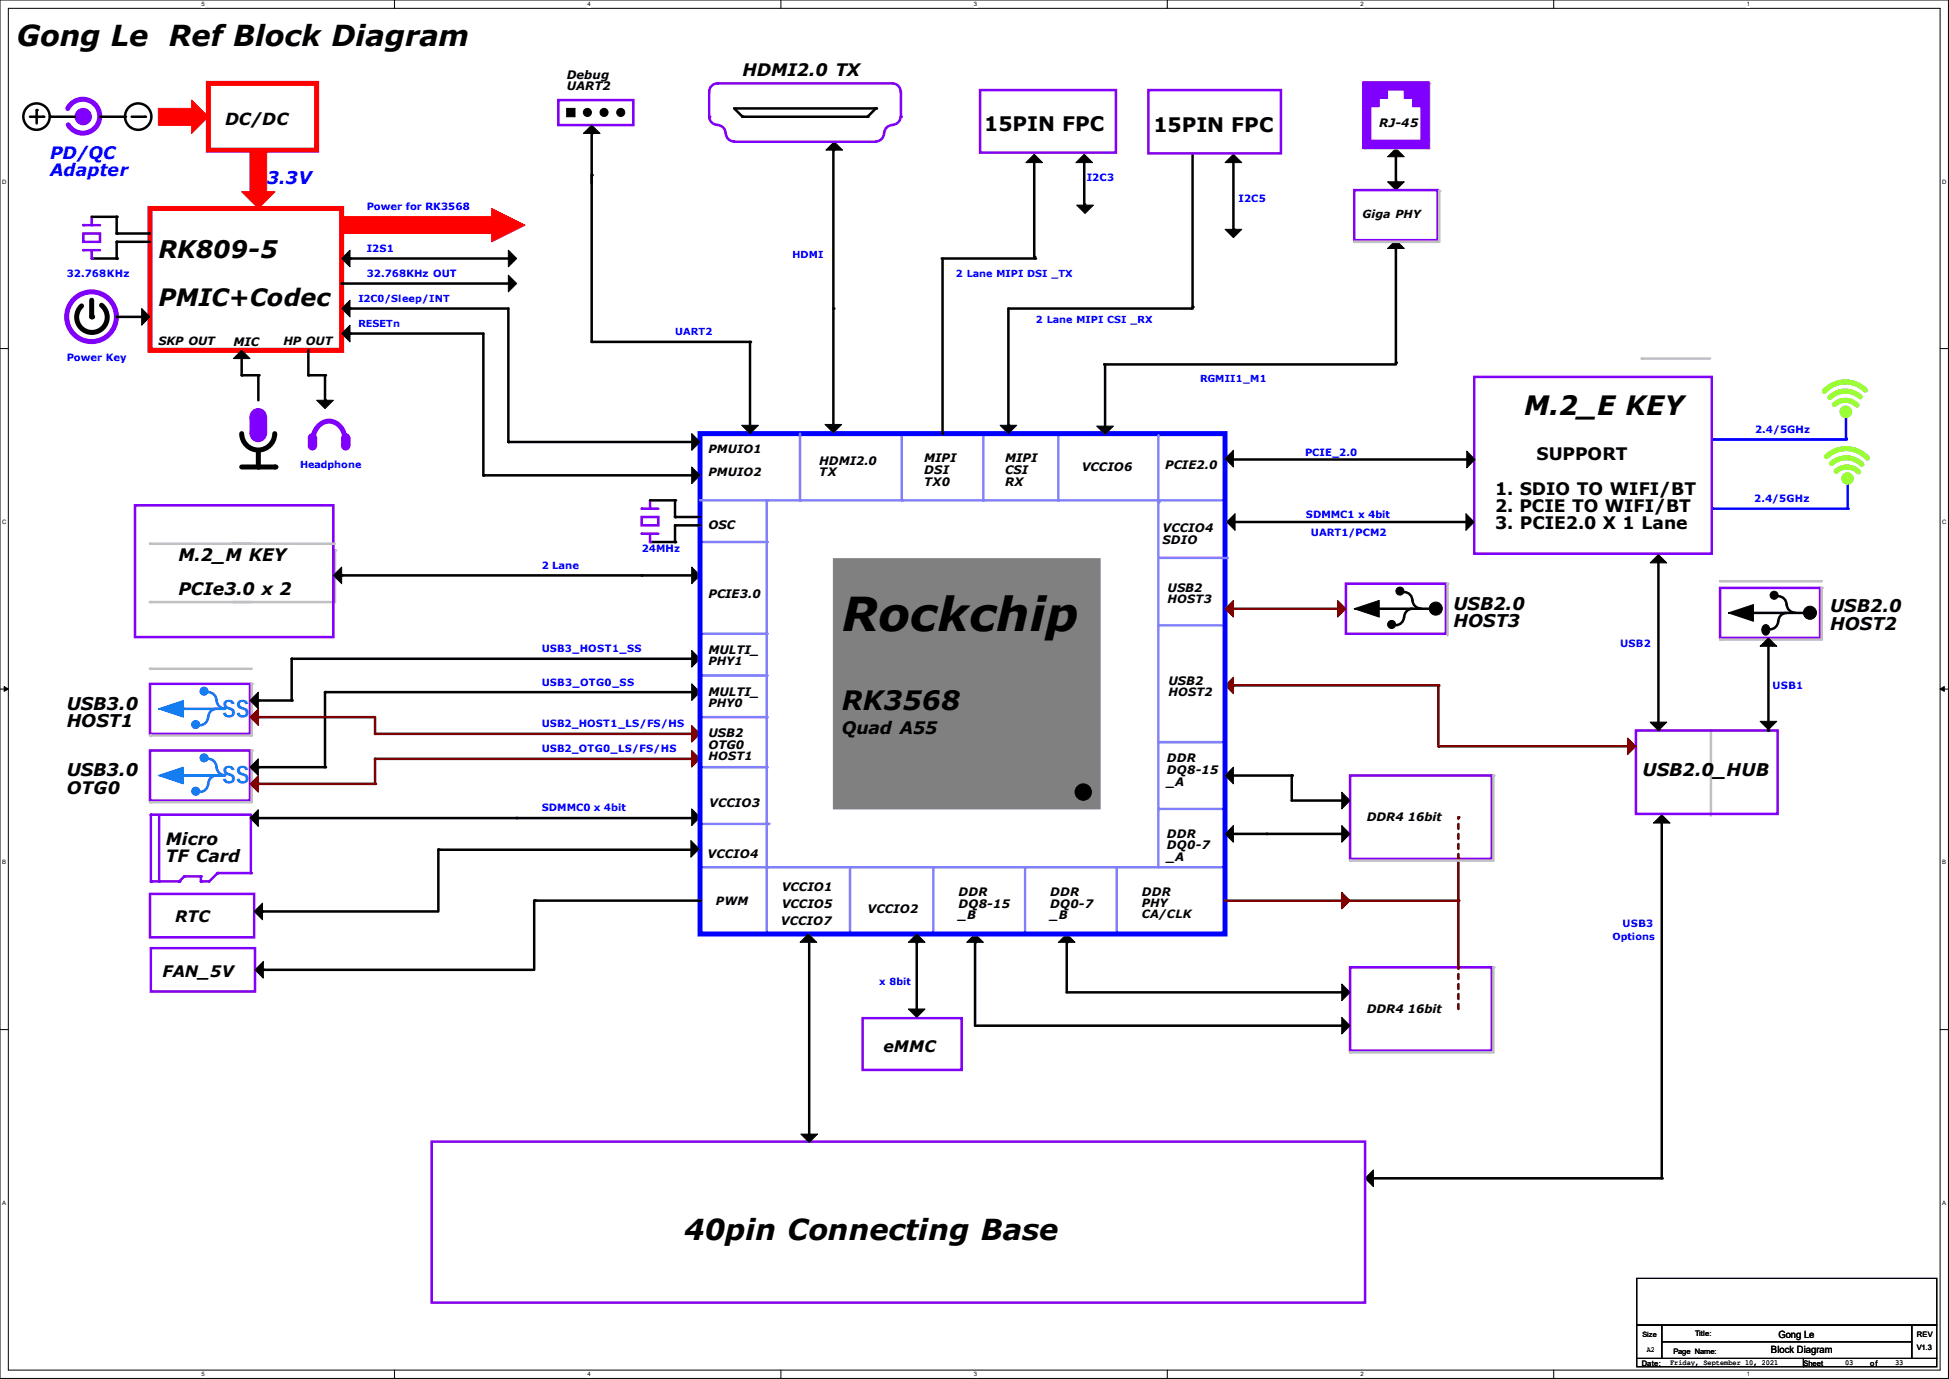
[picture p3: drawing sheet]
<svg xmlns="http://www.w3.org/2000/svg" width="297mm" height="210mm" viewBox="0 0 297 210" stroke-linecap="round" stroke-linejoin="round" font-family="sans-serif">
<path d="M0 0h296.9v209.9h-296.9zM1.3 1.3h294.4v207.4h-294.4z" fill="none" stroke="#000" stroke-width=".15"/>
<g fill="#fff">
<path d="M30.7 .1h.5v1h-.5z"/>
<path d="M30.7 208.8h.5v1h-.5z"/>
</g>
<path d="M60.1 0v1.3M60.1 208.7v1.2" fill="none" stroke="#000" stroke-width=".15"/>
<g fill="#fff">
<path d="M89.5 .1h.5v1h-.5z"/>
<path d="M89.5 208.8h.5v1h-.5z"/>
</g>
<path d="M119 0v1.3M119 208.7v1.2" fill="none" stroke="#000" stroke-width=".15"/>
<g fill="#fff">
<path d="M148.4 .1h.5v1h-.5z"/>
<path d="M148.4 208.8h.5v1h-.5z"/>
</g>
<path d="M177.9 0v1.3M177.9 208.7v1.2" fill="none" stroke="#000" stroke-width=".15"/>
<g fill="#fff">
<path d="M207.3 .1h.5v1h-.5z"/>
<path d="M207.3 208.8h.5v1h-.5z"/>
</g>
<path d="M236.8 0v1.3M236.8 208.7v1.2" fill="none" stroke="#000" stroke-width=".15"/>
<g fill="#fff">
<path d="M266.2 .1h.5v1h-.5z"/>
<path d="M266.2 208.8h.5v1h-.5z"/>
<path d="M.3 27.2h.7v1h-.7z"/>
<path d="M296 27.2h.6v1h-.6z"/>
<path d="M.3 79h.7v1h-.7z"/>
<path d="M296 79h.6v1h-.6z"/>
</g>
<path d="M0 53.1h1.3M295.7 53.1h1.2" fill="none" stroke="#000" stroke-width=".15"/>
<g fill="#fff">
<path d="M.3 130.9h.6v1h-.6z"/>
<path d="M296 130.9h.6v1h-.6z"/>
</g>
<path d="M0 104.9h1.3M295.7 104.9h1.2" fill="none" stroke="#000" stroke-width=".15"/>
<path d="M.6 104.6l.7 .3-.7 .4zM295.7 104.9l.6-.3v.7z" fill="#000" stroke="#000" stroke-width=".15"/>
<g fill="#fff">
<path d="M.3 182.7h.6v1h-.6z"/>
<path d="M296 182.7h.5v1h-.5z"/>
</g>
<path d="M0 156.8h1.3M295.7 156.8h1.2" fill="none" stroke="#000" stroke-width=".15"/>
<path d="M33.1 133h5.1" fill="none" stroke="#8000ff" stroke-width=".38"/>
<circle cx="33.1" cy="133" r=".19" fill="#8000ff"/>
<path d="M33.1 133l-1.2 1.2" fill="none" stroke="#8000ff" stroke-width=".38"/>
<circle cx="33.1" cy="133" r=".19" fill="#8000ff"/>
<path d="M30.6 134.2h1.3" fill="none" stroke="#8000ff" stroke-width=".38"/>
<circle cx="30.6" cy="134.2" r=".19" fill="#8000ff"/>
<path d="M30.6 133.5v.7" fill="none" stroke="#8000ff" stroke-width=".38"/>
<circle cx="30.6" cy="133.5" r=".19" fill="#8000ff"/>
<path d="M28.1 133.5h2.5" fill="none" stroke="#8000ff" stroke-width=".38"/>
<circle cx="28.1" cy="133.5" r=".19" fill="#8000ff"/>
<path d="M28.1 133.5l-.8 .7" fill="none" stroke="#8000ff" stroke-width=".38"/>
<circle cx="27.3" cy="134.2" r=".19" fill="#8000ff"/>
<path d="M23 134.2h4.3" fill="none" stroke="#8000ff" stroke-width=".38"/>
<circle cx="27.3" cy="134.2" r=".19" fill="#8000ff"/>
<path d="M23 124.1v10.1" fill="none" stroke="#8000ff" stroke-width=".38"/>
<circle cx="23" cy="134.2" r=".19" fill="#8000ff"/>
<path d="M38.2 124.1v8.9" fill="none" stroke="#8000ff" stroke-width=".38"/>
<circle cx="38.2" cy="133" r=".19" fill="#8000ff"/>
<path d="M23 124.1h15.2" fill="none" stroke="#8000ff" stroke-width=".38"/>
<circle cx="23" cy="124.1" r=".19" fill="#8000ff"/>
<path d="M24.3 124.1v10.1" fill="none" stroke="#8000ff" stroke-width=".38"/>
<circle cx="24.3" cy="134.2" r=".19" fill="#8000ff"/>
<g fill="none" stroke="#000" stroke-width=".38">
<path d="M4.6 17.8h2M5.6 16.8v2M7.6 17.8h3.8M15.2 17.8h3.8M20.1 17.8h2M22.9 36.8h-5.1v2.6h-3.8M39.4 124.6h39.3"/>
<circle cx="5.6" cy="17.8" r="2.01"/>
<circle cx="21.1" cy="17.8" r="2.01"/>
</g>
<g fill="#000">
<circle cx="5.6" cy="16.8" r=".19"/>
<circle cx="6.6" cy="17.8" r=".19"/>
<circle cx="7.6" cy="17.8" r=".19"/>
<circle cx="19.1" cy="17.8" r=".19"/>
<circle cx="22.1" cy="17.8" r=".19"/>
<circle cx="17.8" cy="36.8" r=".19"/>
<circle cx="17.8" cy="39.4" r=".19"/>
<circle cx="39.4" cy="124.6" r=".19"/>
</g>
<g fill="#000" stroke="#000" stroke-width=".15">
<path d="M39.4 123.3v2.6l-1.3-1.3z" fill-rule="evenodd"/>
<path d="M105.4 123.2l1.3 1.3-1.3 1.2z" fill-rule="evenodd"/>
</g>
<circle cx="12.7" cy="17.8" r="1.25" fill="#8000ff" stroke="#8000ff" stroke-width=".15"/>
<path d="M10.3 16.5a2.58 2.58 0 0 1 3.9-.8 2.58 2.58 0 0 1 .1 3.9 2.58 2.58 0 0 1-3.9-.6" fill="none" stroke="#8000ff" stroke-width=".76"/>
<path d="M31.7 12.7h16.6v10.2h-16.6zM22.9 31.7h29.2v21.6h-29.2z" fill="none" stroke="#f00" stroke-width=".76"/>
<g fill="#f00" stroke="#f00" stroke-width=".15">
<path d="M24.1 16.5h5.1v2.5h-5.1z" fill-rule="evenodd"/>
<path d="M29.2 15.2l2.5 2.6-2.5 2.5z" fill-rule="evenodd"/>
<path d="M52.1 33h22.8v2.6h-22.8z" fill-rule="evenodd"/>
<path d="M36.8 29.2h5.1l-2.5 2.5z" fill-rule="evenodd"/>
<path d="M38.1 22.9h2.5v6.3h-2.5z" fill-rule="evenodd"/>
</g>
<path d="M12.7 35.6h2.5v1.2h-2.5zM12.7 34.3h2.5" fill="none" stroke="#8000ff" stroke-width=".38"/>
<circle cx="12.7" cy="34.3" r=".19" fill="#8000ff"/>
<path d="M14 33v1.3" fill="none" stroke="#8000ff" stroke-width=".38"/>
<circle cx="14" cy="34.3" r=".19" fill="#8000ff"/>
<path d="M12.7 38.1h2.5" fill="none" stroke="#8000ff" stroke-width=".38"/>
<circle cx="12.7" cy="38.1" r=".19" fill="#8000ff"/>
<path d="M14 38.1v1.3" fill="none" stroke="#8000ff" stroke-width=".38"/>
<circle cx="14" cy="39.4" r=".19" fill="#8000ff"/>
<path d="M14 33h3.8v2.6h5.1" fill="none" stroke="#000" stroke-width=".38"/>
<g fill="#000">
<circle cx="17.8" cy="35.6" r=".19"/>
<circle cx="17.8" cy="33" r=".19"/>
</g>
<path d="M51.1 83.8v7.9" fill="none" stroke="#c0c0c0" stroke-width=".38"/>
<circle cx="51.1" cy="83.8" r=".19" fill="#c0c0c0"/>
<path d="M22.9 91.7h15.5" fill="none" stroke="#c0c0c0" stroke-width=".38"/>
<circle cx="22.9" cy="91.7" r=".19" fill="#c0c0c0"/>
<path d="M35.6 91.7h15.5" fill="none" stroke="#c0c0c0" stroke-width=".38"/>
<circle cx="35.6" cy="91.7" r=".19" fill="#c0c0c0"/>
<path d="M20.6 77h30.2v20h-30.2z" fill="none" stroke="#8000ff" stroke-width=".38"/>
<path d="M22.9 101.9h15.5" fill="none" stroke="#c0c0c0" stroke-width=".38"/>
<circle cx="22.9" cy="101.9" r=".19" fill="#c0c0c0"/>
<path d="M27.9 107.9h6.4M31.7 109.2a1.25 1.25 0 0 1-1.2 1.2M31.7 105.4a1.25 1.25 0 0 1 1.3 1.3M33 106.7a1.25 1.25 0 0 0 1.3 1.2M33 107.9a1.25 1.25 0 0 0-1.2 1.3" fill="none" stroke="#0080ff" stroke-width=".38"/>
<path d="M22.9 104.1h15.2v7.7h-15.2z" fill="none" stroke="#8000ff" stroke-width=".38"/>
<circle cx="27.9" cy="108" r=".19" fill="#0080ff"/>
<path d="M24.1 107.9l3.8-1.2v2.5l-3.8-1.3h1.3z" fill-rule="evenodd" fill="#0080ff" stroke="#0080ff" stroke-width=".15"/>
<path d="M38.4 104.1v7.9" fill="none" stroke="#c0c0c0" stroke-width=".38"/>
<circle cx="38.4" cy="104.1" r=".19" fill="#c0c0c0"/>
<path d="M22.9 112h15.5" fill="none" stroke="#c0c0c0" stroke-width=".38"/>
<circle cx="22.9" cy="112" r=".19" fill="#c0c0c0"/>
<path d="M27.9 118.1h6.4M31.7 119.4a1.25 1.25 0 0 1-1.2 1.2M31.7 115.6a1.25 1.25 0 0 1 1.3 1.2M33 116.8a1.25 1.25 0 0 0 1.3 1.3M33 118.1a1.25 1.25 0 0 0-1.2 1.3" fill="none" stroke="#0080ff" stroke-width=".38"/>
<path d="M22.9 114.3h15.2v7.6h-15.2z" fill="none" stroke="#8000ff" stroke-width=".38"/>
<circle cx="27.9" cy="118.1" r=".19" fill="#0080ff"/>
<path d="M24.1 118.1l3.8-1.3v2.6l-3.8-1.3h1.3z" fill-rule="evenodd" fill="#0080ff" stroke="#0080ff" stroke-width=".15"/>
<path d="M38.4 114.3v7.9" fill="none" stroke="#c0c0c0" stroke-width=".38"/>
<circle cx="38.4" cy="114.3" r=".19" fill="#c0c0c0"/>
<path d="M22.9 122.2h15.5" fill="none" stroke="#c0c0c0" stroke-width=".38"/>
<circle cx="22.9" cy="122.2" r=".19" fill="#c0c0c0"/>
<g fill="#000" stroke="#000" stroke-width=".15">
<path d="M52.1 86.4v2.5l-1.3-1.3z" fill-rule="evenodd"/>
<path d="M39.4 105.4v2.5l-1.3-1.2z" fill-rule="evenodd"/>
</g>
<path d="M44.4 100.3v6.4h-5M49.5 105.4v11.4" fill="none" stroke="#000" stroke-width=".38"/>
<g fill="#000">
<circle cx="39.4" cy="106.7" r=".19"/>
<circle cx="44.4" cy="106.7" r=".19"/>
<circle cx="49.5" cy="116.8" r=".19"/>
</g>
<path d="M39.4 109.2h17.7" fill="none" stroke="#800000" stroke-width=".38"/>
<circle cx="39.4" cy="109.2" r=".19" fill="#800000"/>
<g fill="#800000" stroke="#800000" stroke-width=".15">
<path d="M38.1 109.2l1.3-1.3v2.6z" fill-rule="evenodd"/>
<path d="M39.4 118.1v2.5l-1.3-1.2z" fill-rule="evenodd"/>
<path d="M105.4 110.5l1.3 1.3-1.3 1.2z" fill-rule="evenodd"/>
<path d="M105.4 114.3l1.3 1.3-1.3 1.2z" fill-rule="evenodd"/>
</g>
<path d="M39.4 115.6v2.5l-1.3-1.3z" fill-rule="evenodd" fill="#000" stroke="#000" stroke-width=".15"/>
<path d="M39.4 116.8h10.1" fill="none" stroke="#000" stroke-width=".38"/>
<circle cx="39.4" cy="116.8" r=".19" fill="#000"/>
<path d="M57.1 111.8h48.3" fill="none" stroke="#800000" stroke-width=".38"/>
<circle cx="105.4" cy="111.8" r=".19" fill="#800000"/>
<path d="M17.8 48.3h3.8M44.4 100.3h61M49.5 105.4h55.9M78.7 124.6h26.7" fill="none" stroke="#000" stroke-width=".38"/>
<g fill="#000">
<circle cx="14" cy="48.3" r=".38"/>
<circle cx="17.8" cy="48.3" r=".19"/>
<circle cx="44.5" cy="100.3" r=".19"/>
<circle cx="49.5" cy="105.4" r=".19"/>
<circle cx="78.7" cy="124.6" r=".19"/>
</g>
<g fill="#000" stroke="#000" stroke-width=".15">
<path d="M21.6 47l1.3 1.3-1.3 1.2z" fill-rule="evenodd"/>
<path d="M105.4 104.1l1.3 1.3-1.3 1.3z" fill-rule="evenodd"/>
<path d="M105.4 99.1l1.3 1.2-1.3 1.3z" fill-rule="evenodd"/>
</g>
<circle cx="13.9" cy="48.2" r="3.8" fill="none" stroke="#8000ff" stroke-width=".76"/>
<path d="M14 45.7v2.6M15.5 46.5a2.33 2.33 0 0 1 .3 3.3 2.33 2.33 0 0 1-3.4 .2 2.33 2.33 0 0 1 0-3.4" fill="none" stroke="#000" stroke-width=".76"/>
<path d="M57.1 109.2v2.6" fill="none" stroke="#800000" stroke-width=".38"/>
<circle cx="57.1" cy="111.8" r=".19" fill="#800000"/>
<path d="M39.4 119.4h17.7" fill="none" stroke="#800000" stroke-width=".38"/>
<circle cx="39.4" cy="119.4" r=".19" fill="#800000"/>
<path d="M57.1 115.6v3.8" fill="none" stroke="#800000" stroke-width=".38"/>
<circle cx="57.1" cy="119.4" r=".19" fill="#800000"/>
<path d="M57.1 115.6h48.9" fill="none" stroke="#800000" stroke-width=".38"/>
<circle cx="57.1" cy="115.6" r=".19" fill="#800000"/>
<path d="M90.2 20.3v7.6M212.7 23.9v3.8M212.7 37.8v17.4M47 53.3v3.8M77.5 47v20.3M127 47v19M188 118.1h8.8v3.8h7.7M188 127h5M148.6 156.2h55.9M162.6 151.1h41.9" fill="none" stroke="#000" stroke-width=".38"/>
<g fill="#000">
<circle cx="90.2" cy="20.3" r=".19"/>
<circle cx="212.7" cy="27.7" r=".19"/>
<circle cx="47" cy="57.2" r=".19"/>
<circle cx="127" cy="47" r=".19"/>
<circle cx="212.7" cy="55.2" r=".19"/>
<circle cx="77.5" cy="67.3" r=".19"/>
<circle cx="196.8" cy="118.1" r=".19"/>
<circle cx="193" cy="127" r=".19"/>
<circle cx="204.5" cy="121.9" r=".19"/>
<circle cx="204.5" cy="156.2" r=".19"/>
<circle cx="204.5" cy="151.1" r=".19"/>
</g>
<path d="M85.1 15.2h11.4v3.8h-11.4zM206.4 29h12.7v7.6h-12.7zM205.7 118.1h21.6v12.7h-21.6zM131.4 155.1h15.2v7.8h-15.2zM205.7 147.3h21.6v12.7h-21.6z" fill="none" stroke="#8000ff" stroke-width=".38"/>
<g fill="#000" stroke="#000" stroke-width=".15">
<path d="M90.2 19l1.2 1.3h-2.5z" fill-rule="evenodd"/>
<path d="M211.5 37.8l1.2-1.2 1.3 1.2z" fill-rule="evenodd"/>
<path d="M211.5 27.7h2.5l-1.3 1.3z" fill-rule="evenodd"/>
<path d="M212.7 22.6l1.3 1.3h-2.5z" fill-rule="evenodd"/>
<path d="M35.6 54.6l1.2-1.3 1.3 1.3z" fill-rule="evenodd"/>
<path d="M204.5 120.6l1.2 1.3-1.2 1.3z" fill-rule="evenodd"/>
<path d="M204.5 125.7l1.2 1.3-1.2 1.3z" fill-rule="evenodd"/>
<path d="M204.5 154.9l1.2 1.3-1.2 1.3z" fill-rule="evenodd"/>
<path d="M204.5 149.9l1.2 1.2-1.2 1.3z" fill-rule="evenodd"/>
<circle cx="89.5" cy="17.1" r=".61"/>
<circle cx="92.1" cy="17.1" r=".61"/>
</g>
<path d="M188 104.4h31.2" fill="none" stroke="#800000" stroke-width=".38"/>
<circle cx="188" cy="104.4" r=".19" fill="#800000"/>
<path d="M90.2 26.7v25.4h24.1M127 22.9v24.1M52.1 87.6h45.7M148.6 143.5v12.7M162.6 143.5v7.6" fill="none" stroke="#000" stroke-width=".38"/>
<g fill="#000">
<circle cx="90.2" cy="26.7" r=".19"/>
<circle cx="127" cy="22.9" r=".19"/>
<circle cx="90.2" cy="52.1" r=".19"/>
<circle cx="52.1" cy="87.6" r=".19"/>
<circle cx="148.6" cy="143.5" r=".19"/>
<circle cx="162.6" cy="143.5" r=".19"/>
</g>
<g fill="#000" stroke="#000" stroke-width=".15">
<path d="M125.9 22.9l1.2-1.3 1.3 1.3z" fill-rule="evenodd"/>
<path d="M148.6 142.2l1.3 1.3h-2.6z" fill-rule="evenodd"/>
<path d="M162.6 142.2l1.2 1.3h-2.5z" fill-rule="evenodd"/>
</g>
<path d="M137.4 66v10.2" fill="none" stroke="#8080ff" stroke-width=".38"/>
<circle cx="137.4" cy="76.2" r=".19" fill="#8080ff"/>
<path d="M149.9 66v10.2" fill="none" stroke="#8080ff" stroke-width=".38"/>
<circle cx="149.9" cy="76.2" r=".19" fill="#8080ff"/>
<path d="M161.3 66v10.2" fill="none" stroke="#8080ff" stroke-width=".38"/>
<circle cx="161.3" cy="76.2" r=".19" fill="#8080ff"/>
<path d="M176.5 76.2h10.2" fill="none" stroke="#8080ff" stroke-width=".38"/>
<circle cx="186.7" cy="76.2" r=".19" fill="#8080ff"/>
<path d="M176.5 95.2h10.2" fill="none" stroke="#8080ff" stroke-width=".38"/>
<circle cx="186.7" cy="95.3" r=".19" fill="#8080ff"/>
<path d="M176.5 113h10.2" fill="none" stroke="#8080ff" stroke-width=".38"/>
<circle cx="186.7" cy="113" r=".19" fill="#8080ff"/>
<path d="M176.5 123.2h10.2" fill="none" stroke="#8080ff" stroke-width=".38"/>
<circle cx="186.7" cy="123.2" r=".19" fill="#8080ff"/>
<path d="M176.5 132.1h10.2" fill="none" stroke="#8080ff" stroke-width=".38"/>
<circle cx="186.7" cy="132.1" r=".19" fill="#8080ff"/>
<path d="M106.7 82.5h10.1" fill="none" stroke="#8080ff" stroke-width=".38"/>
<circle cx="116.8" cy="82.6" r=".19" fill="#8080ff"/>
<path d="M106.7 96.5h10.1" fill="none" stroke="#8080ff" stroke-width=".38"/>
<circle cx="116.8" cy="96.5" r=".19" fill="#8080ff"/>
<path d="M106.7 102.9h10.1" fill="none" stroke="#8080ff" stroke-width=".38"/>
<circle cx="116.8" cy="102.9" r=".19" fill="#8080ff"/>
<path d="M106.7 109.2h10.1" fill="none" stroke="#8080ff" stroke-width=".38"/>
<circle cx="116.8" cy="109.2" r=".19" fill="#8080ff"/>
<path d="M106.7 116.8h10.1" fill="none" stroke="#8080ff" stroke-width=".38"/>
<circle cx="116.8" cy="116.8" r=".19" fill="#8080ff"/>
<path d="M106.9 125.5h10.2" fill="none" stroke="#8080ff" stroke-width=".38"/>
<circle cx="117.1" cy="125.5" r=".19" fill="#8080ff"/>
<path d="M106.8 132.1h10.2" fill="none" stroke="#8080ff" stroke-width=".38"/>
<circle cx="117" cy="132.1" r=".19" fill="#8080ff"/>
<path d="M116.8 132.1v10.1" fill="none" stroke="#8080ff" stroke-width=".38"/>
<circle cx="116.8" cy="132.1" r=".19" fill="#8080ff"/>
<path d="M129.5 132.1v10.1" fill="none" stroke="#8080ff" stroke-width=".38"/>
<circle cx="129.5" cy="132.1" r=".19" fill="#8080ff"/>
<path d="M142.2 132.1v10.1" fill="none" stroke="#8080ff" stroke-width=".38"/>
<circle cx="142.2" cy="132.1" r=".19" fill="#8080ff"/>
<path d="M156.2 132.1v10.1" fill="none" stroke="#8080ff" stroke-width=".38"/>
<circle cx="156.2" cy="132.1" r=".19" fill="#8080ff"/>
<path d="M170.2 132.1v10.1" fill="none" stroke="#8080ff" stroke-width=".38"/>
<circle cx="170.2" cy="132.1" r=".19" fill="#8080ff"/>
<path d="M109.3 12.7a1.25 1.25 0 0 0-1.2 1.3v3.8" fill="none" stroke="#8000ff" stroke-width=".38"/>
<circle cx="108.1" cy="17.8" r=".19" fill="#8000ff"/>
<path d="M109.3 12.7h26.7" fill="none" stroke="#8000ff" stroke-width=".38"/>
<circle cx="109.3" cy="12.7" r=".19" fill="#8000ff"/>
<path d="M108.1 17.8a1.25 1.25 0 0 0 1.2 1.2M109.3 19a1.25 1.25 0 0 1 1.3 1.3M110.6 20.3a1.25 1.25 0 0 0 1.3 1.2M111.9 21.6h21.6" fill="none" stroke="#8000ff" stroke-width=".38"/>
<circle cx="111.9" cy="21.6" r=".19" fill="#8000ff"/>
<path d="M136 12.7a1.25 1.25 0 0 1 1.2 1.3M137.3 14v3.8" fill="none" stroke="#8000ff" stroke-width=".38"/>
<circle cx="137.3" cy="17.8" r=".19" fill="#8000ff"/>
<path d="M136 19a1.25 1.25 0 0 0-1.3 1.3M137.2 17.8a1.25 1.25 0 0 1-1.2 1.2M134.7 20.3a1.25 1.25 0 0 1-1.2 1.2" fill="none" stroke="#8000ff" stroke-width=".38"/>
<path d="M111.9 16.5h21.6l-1.3 1.3h-19zM97.8 87.6h7.6" fill="none" stroke="#000" stroke-width=".38"/>
<g fill="#000">
<circle cx="113.2" cy="17.8" r=".19"/>
<circle cx="132.2" cy="17.8" r=".19"/>
<circle cx="133.5" cy="16.5" r=".19"/>
<circle cx="97.8" cy="87.6" r=".19"/>
</g>
<path d="M186.7 104.4l1.3-1.3v2.6z" fill-rule="evenodd" fill="#800000" stroke="#800000" stroke-width=".15"/>
<path d="M74.9 31.7l5.1 2.6-5.1 2.5z" fill-rule="evenodd" fill="#f00" stroke="#f00" stroke-width=".15"/>
<g fill="#000" stroke="#000" stroke-width=".15">
<path d="M105.4 86.4l1.3 1.2-1.3 1.3z" fill-rule="evenodd"/>
<circle cx="165.1" cy="120.6" r="1.25"/>
</g>
<path d="M106.7 66h80v76.2h-80z" fill="none" stroke="#00f" stroke-width=".76"/>
<path d="M127 85.1h40.6v38.1h-40.6z" fill-rule="evenodd" fill="#808080" stroke="#808080" stroke-width=".15"/>
<path d="M121.9 66v10.2" fill="none" stroke="#8080ff" stroke-width=".38"/>
<circle cx="121.9" cy="76.2" r=".19" fill="#8080ff"/>
<path d="M106.7 76.2h10.1M116.8 76.2h59.7v55.9h-59.7z" fill="none" stroke="#8080ff" stroke-width=".38"/>
<circle cx="116.8" cy="76.2" r=".19" fill="#8080ff"/>
<path d="M106.7 80h-3.8v2.5h-3.8" fill="none" stroke="#000" stroke-width=".38"/>
<g fill="#000">
<circle cx="102.9" cy="80" r=".19"/>
<circle cx="102.9" cy="82.5" r=".19"/>
</g>
<path d="M97.8 78.7h2.5v1.3h-2.5zM97.8 77.5h2.5" fill="none" stroke="#8000ff" stroke-width=".38"/>
<circle cx="97.8" cy="77.5" r=".19" fill="#8000ff"/>
<path d="M99.1 76.2v1.3" fill="none" stroke="#8000ff" stroke-width=".38"/>
<circle cx="99.1" cy="77.5" r=".19" fill="#8000ff"/>
<path d="M97.8 81.3h2.5" fill="none" stroke="#8000ff" stroke-width=".38"/>
<circle cx="97.8" cy="81.3" r=".19" fill="#8000ff"/>
<path d="M99.1 81.3v1.2" fill="none" stroke="#8000ff" stroke-width=".38"/>
<circle cx="99.1" cy="82.6" r=".19" fill="#8000ff"/>
<path d="M153.7 47v17.8M99.1 76.2h3.8v2.5h3.8M207.6 92.7h10.2M214 94a1.25 1.25 0 0 1-1.3 1.2M214 90.2a1.25 1.25 0 0 1 1.2 1.2M215.3 92.7a1.25 1.25 0 0 0-1.3 1.3M215.3 91.4a1.25 1.25 0 0 0 1.2 1.3" fill="none" stroke="#000" stroke-width=".38"/>
<g fill="#000">
<circle cx="102.9" cy="78.7" r=".19"/>
<circle cx="102.9" cy="76.2" r=".19"/>
<circle cx="153.7" cy="64.8" r=".19"/>
<circle cx="207.6" cy="92.7" r=".19"/>
</g>
<g fill="#000" stroke="#000" stroke-width=".15">
<path d="M152.4 64.8h2.5l-1.2 1.2z" fill-rule="evenodd"/>
<path d="M206.4 92.7l3.8-1.3v2.6l-3.8-1.3h1.2z" fill-rule="evenodd"/>
<circle cx="218.8" cy="92.7" r=".99"/>
</g>
<path d="M205.1 88.9h15.2v7.6h-15.2z" fill="none" stroke="#8000ff" stroke-width=".38"/>
<path d="M220.6 88.9v7.9" fill="none" stroke="#c0c0c0" stroke-width=".38"/>
<circle cx="220.6" cy="88.9" r=".19" fill="#c0c0c0"/>
<path d="M262.1 88.5h15.5" fill="none" stroke="#c0c0c0" stroke-width=".38"/>
<circle cx="262.1" cy="88.5" r=".19" fill="#c0c0c0"/>
<g fill="#800000" stroke="#800000" stroke-width=".15">
<path d="M186.7 92.7l1.3-1.3v2.6z" fill-rule="evenodd"/>
<path d="M248 112.4l1.3 1.3-1.3 1.2z" fill-rule="evenodd"/>
<path d="M203.8 91.4l1.3 1.3-1.3 1.3z" fill-rule="evenodd"/>
</g>
<g fill="#000" stroke="#000" stroke-width=".15">
<path d="M263.4 93.3l3.8-1.2v2.5l-3.8-1.3h1.3z" fill-rule="evenodd"/>
<circle cx="275.8" cy="93.3" r=".99"/>
</g>
<path d="M264.7 93.3h10.1M271 94.6a1.25 1.25 0 0 1-1.3 1.2M271 90.8a1.25 1.25 0 0 1 1.2 1.3M272.3 93.3a1.25 1.25 0 0 0-1.3 1.3M272.3 92.1a1.25 1.25 0 0 0 1.3 1.2" fill="none" stroke="#000" stroke-width=".38"/>
<path d="M262.1 89.5h15.3v7.7h-15.3z" fill="none" stroke="#8000ff" stroke-width=".38"/>
<circle cx="264.7" cy="93.3" r=".19" fill="#000"/>
<path d="M277.6 89.5v7.9" fill="none" stroke="#c0c0c0" stroke-width=".38"/>
<circle cx="277.6" cy="89.5" r=".19" fill="#c0c0c0"/>
<path d="M262.1 97.4h15.5" fill="none" stroke="#c0c0c0" stroke-width=".38"/>
<circle cx="262.1" cy="97.4" r=".19" fill="#c0c0c0"/>
<path d="M187.1 92.7h16.9" fill="none" stroke="#800000" stroke-width=".38"/>
<circle cx="187.1" cy="92.7" r=".19" fill="#800000"/>
<path d="M186.7 137.2h35.5" fill="none" stroke="#800000" stroke-width=".38"/>
<circle cx="222.3" cy="137.2" r=".19" fill="#800000"/>
<path d="M222.2 130.8v16.5" fill="none" stroke="#800000" stroke-width=".38"/>
<circle cx="222.2" cy="130.8" r=".19" fill="#800000"/>
<path d="M193 127h11.5" fill="none" stroke="#000" stroke-width=".38"/>
<circle cx="204.5" cy="127" r=".19" fill="#000"/>
<g fill="#000" stroke="#000" stroke-width=".15">
<path d="M125.7 64.6h2.6l-1.3 1.3z" fill-rule="evenodd"/>
<path d="M268.7 95.4a.61 .61 0 0 1 .7-.2 .61 .61 0 0 1 .3 .7 .64 .64 0 0 1-.6 .8 .64 .64 0 0 1-.6-.8z" fill-rule="evenodd"/>
<path d="M186.7 118.1l1.3-1.3v2.6z" fill-rule="evenodd"/>
<path d="M186.7 127l1.3-1.3v2.6z" fill-rule="evenodd"/>
<circle cx="212.1" cy="95.1" r=".61"/>
<circle cx="213.3" cy="90" r=".61"/>
<circle cx="270.4" cy="90.7" r=".61"/>
</g>
<g fill="#0080ff" stroke="#0080ff" stroke-width=".15">
<circle cx="29.8" cy="110.3" r=".61"/>
<circle cx="29.8" cy="120.5" r=".61"/>
<circle cx="31.1" cy="105.3" r=".61"/>
<circle cx="31.1" cy="115.4" r=".61"/>
</g>
<path d="M204.5 135.9l1.2 1.3-1.2 1.2z" fill-rule="evenodd" fill="#800000" stroke="#800000" stroke-width=".15"/>
<path d="M222.2 153.7v-6.4" fill="none" stroke="#800000" stroke-width=".38" stroke-dasharray=".8 .8"/>
<circle cx="222.2" cy="147.3" r=".19" fill="#800000" stroke-dasharray=".8 .8"/>
<path d="M222.2 130.8v-6.3" fill="none" stroke="#800000" stroke-width=".38" stroke-dasharray=".8 .8"/>
<circle cx="222.2" cy="124.5" r=".19" fill="#800000" stroke-dasharray=".8 .8"/>
<path d="M36.8 66a2.52 2.52 0 0 0 2.5 2.5 2.52 2.52 0 0 0 2.6-2.5M36.8 71.1h5.1M39.4 68.6v2.5" fill="none" stroke="#000" stroke-width=".76"/>
<g fill="#000">
<circle cx="39.4" cy="57.2" r=".19"/>
<circle cx="49.5" cy="57.2" r=".19"/>
<circle cx="39.4" cy="71.1" r=".38"/>
<circle cx="41.9" cy="71.1" r=".38"/>
<circle cx="49.5" cy="61" r=".19"/>
</g>
<g fill="#8000ff" stroke="#8000ff" stroke-width=".15">
<path d="M47 66.7h1.3v1.2h-1.3z" fill-rule="evenodd"/>
<path d="M52.1 66.7h1.2v1.2h-1.2z" fill-rule="evenodd"/>
<path d="M38.1 63.5h2.5v2.5h-2.5z" fill-rule="evenodd"/>
<circle cx="39.3" cy="66" r="1.25"/>
<circle cx="47.6" cy="67.9" r=".61"/>
<circle cx="52.7" cy="67.9" r=".61"/>
<circle cx="47.6" cy="66.7" r=".61"/>
<circle cx="52.7" cy="66.7" r=".61"/>
<circle cx="39.3" cy="63.5" r="1.25"/>
</g>
<path d="M47.6 67.3a2.95 2.95 0 0 1 2.5-3.2 2.95 2.95 0 0 1 2.6 3.2" fill="none" stroke="#8000ff" stroke-width=".76"/>
<path d="M48.3 61h2.5l-1.3 1.2z" fill-rule="evenodd" fill="#000" stroke="#000" stroke-width=".15"/>
<path d="M39.4 57.1v3.9M47 57.1h2.5v3.9" fill="none" stroke="#000" stroke-width=".38"/>
<path d="M207.9 22.6h9.9" fill="none" stroke="#c0c0c0" stroke-width=".38"/>
<circle cx="207.9" cy="22.6" r=".19" fill="#c0c0c0"/>
<path d="M217.8 12.7v9.9" fill="none" stroke="#c0c0c0" stroke-width=".38"/>
<circle cx="217.8" cy="12.7" r=".19" fill="#c0c0c0"/>
<g fill="#8000ff" stroke="#8000ff" stroke-width=".15">
<path d="M207.6 21.3h10.2v1.3h-10.2z" fill-rule="evenodd"/>
<path d="M207.6 12.4h10.2v8.9h-1.3v-5h-1.2v-1.3h-1.3v-1.3h-2.5v1.3h-1.3v1.3h-1.3v5h-1.3z" fill-rule="evenodd"/>
</g>
<path d="M227.6 147.3v13" fill="none" stroke="#c0c0c0" stroke-width=".38"/>
<circle cx="227.6" cy="147.3" r=".19" fill="#c0c0c0"/>
<path d="M205.7 160.3h21.9" fill="none" stroke="#c0c0c0" stroke-width=".38"/>
<circle cx="205.7" cy="160.3" r=".19" fill="#c0c0c0"/>
<path d="M227.6 118.1v13" fill="none" stroke="#c0c0c0" stroke-width=".38"/>
<circle cx="227.6" cy="118.1" r=".19" fill="#c0c0c0"/>
<path d="M205.7 131.1h21.9" fill="none" stroke="#c0c0c0" stroke-width=".38"/>
<circle cx="205.7" cy="131.1" r=".19" fill="#c0c0c0"/>
<path d="M250.2 54.6h10.4" fill="none" stroke="#c0c0c0" stroke-width=".38"/>
<circle cx="250.2" cy="54.6" r=".19" fill="#c0c0c0"/>
<path d="M219.3 29.1v7.7" fill="none" stroke="#c0c0c0" stroke-width=".38"/>
<circle cx="219.3" cy="29.1" r=".19" fill="#c0c0c0"/>
<path d="M206.4 36.8h12.9" fill="none" stroke="#c0c0c0" stroke-width=".38"/>
<circle cx="206.4" cy="36.8" r=".19" fill="#c0c0c0"/>
<path d="M36.8 54.6v2.5h2.6" fill="none" stroke="#000" stroke-width=".38"/>
<g fill="#000">
<circle cx="36.8" cy="57.1" r=".19"/>
<circle cx="39.4" cy="57.2" r=".19"/>
</g>
<path d="M22.9 82.8h15.5" fill="none" stroke="#c0c0c0" stroke-width=".38"/>
<circle cx="22.9" cy="82.8" r=".19" fill="#c0c0c0"/>
<path d="M35.6 82.8h15.5" fill="none" stroke="#c0c0c0" stroke-width=".38"/>
<circle cx="35.6" cy="82.8" r=".19" fill="#c0c0c0"/>
<path d="M53.3 39.4h24.2M52.1 43.2h25.4M53.3 47h24.2M53.3 50.8h20.4v21.6h31.7M114.3 52.1v12.7M77.5 67.3h27.9M139.7 143.5v10.2" fill="none" stroke="#000" stroke-width=".38"/>
<g fill="#000">
<circle cx="53.3" cy="39.4" r=".19"/>
<circle cx="52.1" cy="43.2" r=".19"/>
<circle cx="53.3" cy="47" r=".19"/>
<circle cx="53.3" cy="50.8" r=".19"/>
<circle cx="114.3" cy="52.1" r=".19"/>
<circle cx="73.7" cy="72.4" r=".19"/>
<circle cx="77.5" cy="67.3" r=".19"/>
<circle cx="139.7" cy="143.5" r=".19"/>
</g>
<g fill="#000" stroke="#000" stroke-width=".15">
<path d="M52.1 39.4l1.2-1.3v2.5z" fill-rule="evenodd"/>
<path d="M77.5 38.1l1.2 1.3-1.2 1.2z" fill-rule="evenodd"/>
<path d="M52.1 47l1.2-1.3v2.6z" fill-rule="evenodd"/>
<path d="M52.1 50.8l1.2-1.3v2.6z" fill-rule="evenodd"/>
<path d="M77.5 41.9l1.2 1.3-1.2 1.2z" fill-rule="evenodd"/>
<path d="M105.4 66l1.3 1.3-1.3 1.3z" fill-rule="evenodd"/>
<path d="M105.4 71.1l1.3 1.3-1.3 1.3z" fill-rule="evenodd"/>
<path d="M113 64.8h2.6l-1.3 1.2z" fill-rule="evenodd"/>
<path d="M186.7 69.8l1.3-1.2v2.5z" fill-rule="evenodd"/>
<path d="M123.2 142.2l1.3 1.3h-2.6z" fill-rule="evenodd"/>
<path d="M139.7 142.2l1.3 1.3h-2.6z" fill-rule="evenodd"/>
<path d="M138.4 153.7h2.6l-1.3 1.2z" fill-rule="evenodd"/>
</g>
<path d="M261.1 66.9h20.3" fill="none" stroke="#00f" stroke-width=".38"/>
<circle cx="261.1" cy="66.9" r=".19" fill="#00f"/>
<path d="M261 77.5h20.3" fill="none" stroke="#00f" stroke-width=".38"/>
<circle cx="261" cy="77.5" r=".19" fill="#00f"/>
<path d="M281.3 63v3.8" fill="none" stroke="#00f" stroke-width=".38"/>
<circle cx="281.3" cy="66.8" r=".19" fill="#00f"/>
<path d="M284.3 59.4a4.4 4.4 0 0 0-6.3 .2M279.6 61.6a2.45 2.45 0 0 1 3.4 .1M283.5 60.4a3.3 3.3 0 0 0-4.6 .1" fill="none" stroke="#80ff00" stroke-width=".76"/>
<circle cx="281.3" cy="62.7" r=".87" fill="#80ff00" stroke="#80ff00" stroke-width=".15"/>
<path d="M281.6 73.7v3.8" fill="none" stroke="#00f" stroke-width=".38"/>
<circle cx="281.6" cy="77.5" r=".19" fill="#00f"/>
<path d="M278.3 69.5a4.4 4.4 0 0 1 6.3 .3M279.1 70.6a3.3 3.3 0 0 1 4.6 .1M279.8 71.8a2.45 2.45 0 0 1 3.4 .1" fill="none" stroke="#80ff00" stroke-width=".76"/>
<circle cx="281.5" cy="72.9" r=".87" fill="#80ff00" stroke="#80ff00" stroke-width=".15"/>
<path d="M149.4 13.7h20.7v9.5h-20.7zM175 13.7h20.2v9.7h-20.2zM224.7 57.4h36.2v26.9h-36.2z" fill="none" stroke="#8000ff" stroke-width=".38"/>
<g fill="#000" stroke="#000" stroke-width=".15">
<path d="M86.4 16.5h1.2v1.3h-1.2z" fill-rule="evenodd"/>
<path d="M157.6 23.5l1.3 1.3h-2.6z" fill-rule="evenodd"/>
<path d="M165.2 23.5l1.3 1.3h-2.5z" fill-rule="evenodd"/>
<path d="M164.1 31.2h2.5l-1.2 1.3z" fill-rule="evenodd"/>
<path d="M186.7 24.8l1.3-1.3 1.2 1.3z" fill-rule="evenodd"/>
<path d="M186.7 34.9h2.5l-1.2 1.3z" fill-rule="evenodd"/>
<path d="M167.1 64.9h2.6l-1.3 1.3z" fill-rule="evenodd"/>
<path d="M188.2 78.2v2.6l-1.3-1.3z" fill-rule="evenodd"/>
<path d="M105.3 128l1.3 1.3-1.3 1.3z" fill-rule="evenodd"/>
<path d="M253.2 124.1l1.3 1.2h-2.5z" fill-rule="evenodd"/>
<circle cx="94.6" cy="17.1" r=".61"/>
</g>
<path d="M143.5 39.4h14.2M143.6 39.4v26.6M157.6 24.8v14.3M165.2 24.8v6.3M181.7 23.6v23.1M188 24.8v10.1M153.7 47h27.9M168.3 55.5h44.4M168.4 55.6v9.7M187.7 70h36.6M253.2 125.3v54.2" fill="none" stroke="#000" stroke-width=".38"/>
<g fill="#000">
<circle cx="157.6" cy="39.1" r=".19"/>
<circle cx="157.7" cy="39.4" r=".19"/>
<circle cx="165.2" cy="31.1" r=".19"/>
<circle cx="188" cy="34.9" r=".19"/>
<circle cx="168.3" cy="55.5" r=".19"/>
<circle cx="181.6" cy="47" r=".19"/>
<circle cx="181.7" cy="46.7" r=".19"/>
<circle cx="143.6" cy="66" r=".19"/>
<circle cx="168.4" cy="65.3" r=".19"/>
<circle cx="187.7" cy="70" r=".19"/>
<circle cx="253.2" cy="179.5" r=".19"/>
</g>
<path d="M176.5 66.3v10.2" fill="none" stroke="#8080ff" stroke-width=".38"/>
<circle cx="176.5" cy="76.5" r=".19" fill="#8080ff"/>
<path d="M187.8 79.5h36.4M208.2 179.5h45" fill="none" stroke="#000" stroke-width=".38"/>
<g fill="#000">
<circle cx="187.8" cy="79.5" r=".19"/>
<circle cx="208.2" cy="179.5" r=".19"/>
</g>
<g fill="#000" stroke="#000" stroke-width=".15">
<path d="M223.4 78.2l1.3 1.3-1.3 1.3z" fill-rule="evenodd"/>
<path d="M223.5 68.7l1.3 1.3-1.3 1.2z" fill-rule="evenodd"/>
<path d="M208 179.5l1.3-1.3v2.5z" fill-rule="evenodd"/>
</g>
<path d="M176.8 85h10.1" fill="none" stroke="#8080ff" stroke-width=".38"/>
<circle cx="186.9" cy="85" r=".19" fill="#8080ff"/>
<path d="M260.7 111.3v12.9" fill="none" stroke="#c0c0c0" stroke-width=".38"/>
<circle cx="260.7" cy="111.3" r=".19" fill="#c0c0c0"/>
<path d="M249.3 111.3h21.6v12.7h-21.6z" fill="none" stroke="#8000ff" stroke-width=".38"/>
<path d="M219.2 113.7h30.1" fill="none" stroke="#800000" stroke-width=".38"/>
<circle cx="219.2" cy="113.7" r=".19" fill="#800000"/>
<path d="M219.2 104.4v9" fill="none" stroke="#800000" stroke-width=".38"/>
<circle cx="219.2" cy="104.4" r=".19" fill="#800000"/>
<path d="M252.7 85.7v25.4M269.5 98.4v12.9M40 138.8h26.7M81.4 137.2v10.4M81.5 137.2h25.3M105.9 129.4h-39.1v9.4M40.1 147.7h41.3M123.3 143.3v29.4" fill="none" stroke="#000" stroke-width=".38"/>
<g fill="#000">
<circle cx="252.7" cy="111.1" r=".19"/>
<circle cx="269.5" cy="111.3" r=".19"/>
<circle cx="40" cy="138.8" r=".19"/>
<circle cx="66.8" cy="129.4" r=".19"/>
<circle cx="81.4" cy="137.2" r=".19"/>
<circle cx="81.5" cy="137.2" r=".19"/>
<circle cx="40.1" cy="147.7" r=".19"/>
<circle cx="123.3" cy="143.3" r=".19"/>
</g>
<g fill="#000" stroke="#000" stroke-width=".15">
<path d="M252.7 84.5l1.3 1.2h-2.5z" fill-rule="evenodd"/>
<path d="M269.5 97.2l1.3 1.2h-2.6z" fill-rule="evenodd"/>
<path d="M251.5 110h2.5l-1.3 1.3z" fill-rule="evenodd"/>
<path d="M268.2 109.9h2.6l-1.3 1.2z" fill-rule="evenodd"/>
<path d="M38.7 138.8l1.3-1.3v2.6z" fill-rule="evenodd"/>
<path d="M38.9 147.7l1.2-1.3v2.6z" fill-rule="evenodd"/>
<path d="M122 172.7h2.6l-1.3 1.3z" fill-rule="evenodd"/>
</g>
<path d="M22.9 136.1h15.8v6.6h-15.8zM23 144.4h15.9v6.6h-15.9zM65.8 173.9h142.2v24.5h-142.2z" fill="none" stroke="#8000ff" stroke-width=".38"/>
<path d="M249.4 194.7h45.7v7.1h-45.7zM249.4 201.8h3.8v5.1h-3.8zM249.4 206.9h25.4v1.3h-25.4zM253.2 201.8h38.1v2.5h-38.1zM253.2 204.3h38.1v2.6h-38.1zM274.8 206.9h20.3v1.3h-20.3zM291.3 201.8h3.8v5.1h-3.8z" fill="none" stroke="#000" stroke-width=".15"/>
<text font-size="7.1" x="128.3" y="96.1">Rockchip</text>
<g font-size="4.4">
<text x="2.5" y="6.9">Gong Le</text>
<text x="25.8" y="6.9">Ref Block Diagram</text>
<text x="104.3" y="188.8">40pin Connecting Base</text>
</g>
<g font-size="4.1">
<text x="232.3" y="63.2">M.2_E KEY</text>
<text x="128.3" y="108.2">RK3568</text>
</g>
<text font-size="3.7" x="24.1" y="39.3">RK809-5</text>
<g font-size="3.7" fill="#0080ff">
<text x="33.9" y="109">SS</text>
<text x="33.9" y="119.2">SS</text>
</g>
<text font-size="3.6" x="24.1" y="46.6">PMIC+Codec</text>
<g font-size="3">
<text x="150" y="19.9">15PIN FPC</text>
<text x="175.8" y="20.1">15PIN FPC</text>
</g>
<text font-size="2.7" fill="#00f" x="40.6" y="28.1">3.3V</text>
<g font-size="2.7">
<text x="221.5" y="92.8">USB2.0</text>
<text x="221.5" y="95.5">HOST3</text>
<text x="278.9" y="93.2">USB2.0</text>
<text x="278.9" y="95.9">HOST2</text>
<text x="10.2" y="108.1">USB3.0</text>
<text x="10.2" y="110.7">HOST1</text>
<text x="10.2" y="118.2">USB3.0</text>
<text x="250.3" y="118.1">USB2.0_HUB</text>
</g>
<g font-size="2.6">
<text x="113.2" y="11.5">HDMI2.0 TX</text>
<text x="234.2" y="70.1">SUPPORT</text>
<text x="227.8" y="75.3">1. SDIO TO WIFI/BT</text>
<text x="227.8" y="77.9">2. PCIE TO WIFI/BT</text>
<text x="227.8" y="80.6">3. PCIE2.0 X 1 Lane</text>
<text x="27.2" y="85.4">M.2_M KEY</text>
<text x="27.2" y="90.7">PCIe3.0 x 2</text>
<text x="128.3" y="111.8">Quad A55</text>
<text x="10.2" y="120.9">OTG0</text>
<text x="25.3" y="128.7">Micro</text>
<text x="25.3" y="131.3">TF Card</text>
</g>
<g font-size="2.6" fill="#00f">
<text x="7.6" y="24.2">PD/QC</text>
<text x="7.6" y="26.8">Adapter</text>
</g>
<text font-size="2.5" x="34.3" y="19.1">DC/DC</text>
<g font-size="2.4">
<text x="26.7" y="140.5">RTC</text>
<text x="24.8" y="148.7">FAN_5V</text>
<text x="134.6" y="160.1">eMMC</text>
</g>
<g font-size="1.8">
<text x="86.4" y="12">Debug</text>
<text x="86.4" y="13.8">UART2</text>
<text x="210.2" y="19.3">RJ-45</text>
<text x="35.6" y="52.6">MIC</text>
<text x="124.8" y="70.8">HDMI2.0</text>
<text x="140.8" y="70.4">MIPI</text>
<text x="153.2" y="70.4">MIPI</text>
<text x="164.8" y="71.8">VCCIO6</text>
<text x="177.5" y="71.4">PCIE2.0</text>
<text x="124.8" y="72.6">TX</text>
<text x="140.8" y="72.2">DSI</text>
<text x="140.8" y="74">TX0</text>
<text x="153.2" y="72.2">CSI</text>
<text x="153.2" y="74">RX</text>
<text x="107.9" y="80.6">OSC</text>
<text x="177.2" y="81.1">VCCIO4</text>
<text x="177.2" y="82.8">SDIO</text>
<text x="107.9" y="91.1">PCIE3.0</text>
<text x="177.9" y="90.2">USB2</text>
<text x="107.9" y="99.6">MULTI_</text>
<text x="107.9" y="106">MULTI_</text>
<text x="178.1" y="104.3">USB2</text>
<text x="107.9" y="112.3">USB2</text>
<text x="107.9" y="114.1">OTG0</text>
<text x="177.8" y="116.1">DDR</text>
<text x="177.8" y="117.9">DQ8-15</text>
<text x="177.8" y="119.7">_A</text>
<text x="108.1" y="123">VCCIO3</text>
<text x="208.3" y="125">DDR4 16bit</text>
<text x="107.8" y="130.6">VCCIO4</text>
<text x="177.8" y="127.6">DDR</text>
<text x="177.8" y="129.3">DQ0-7</text>
<text x="177.8" y="131.1">_A</text>
<text x="119.1" y="135.7">VCCIO1</text>
<text x="146" y="136.4">DDR</text>
<text x="160" y="136.4">DDR</text>
<text x="174" y="136.4">DDR</text>
<text x="119" y="140.9">VCCIO7</text>
<text x="119.1" y="138.3">VCCIO5</text>
<text x="132.2" y="139.1">VCCIO2</text>
<text x="146" y="138.2">DQ8-15</text>
<text x="146" y="140">_B</text>
<text x="160" y="138.2">DQ0-7</text>
<text x="160" y="140">_B</text>
<text x="208.3" y="154.2">DDR4 16bit</text>
</g>
<g font-size="1.7">
<text x="207.6" y="33.2">Giga PHY</text>
<text x="24.1" y="52.5">SKP OUT</text>
<text x="43.2" y="52.5">HP OUT</text>
<text x="107.9" y="69">PMUIO1</text>
<text x="107.9" y="72.5">PMUIO2</text>
<text x="177.9" y="91.9">HOST3</text>
<text x="107.9" y="101.3">PHY1</text>
<text x="107.9" y="107.7">PHY0</text>
<text x="178.1" y="106">HOST2</text>
<text x="107.9" y="115.8">HOST1</text>
<text x="109.1" y="137.8">PWM</text>
<text x="174" y="138.1">PHY</text>
<text x="174" y="139.9">CA/CLK</text>
</g>
<g font-size="1.5" fill="#00f">
<text x="165.6" y="27.6">I2C3</text>
<text x="55.9" y="32">Power for RK3568</text>
<text x="188.7" y="30.8">I2C5</text>
<text x="55.9" y="38.4">I2S1</text>
<text x="120.8" y="39.3">HDMI</text>
<text x="10.2" y="42.2">32.768KHz</text>
<text x="54.6" y="45.9">I2C0/Sleep/INT</text>
<text x="55.9" y="42.2">32.768KHz OUT</text>
<text x="145.7" y="42.1">2 Lane MIPI DSI _TX</text>
<text x="54.6" y="49.7">RESETn</text>
<text x="102.9" y="51">UART2</text>
<text x="157.9" y="49.2">2 Lane MIPI CSI _RX</text>
<text x="10.2" y="54.9">Power Key</text>
<text x="182.9" y="58.1">RGMII1_M1</text>
<text x="267.5" y="66">2.4/5GHz</text>
<text x="45.7" y="71.3">Headphone</text>
<text x="198.9" y="69.4">PCIE_2.0</text>
<text x="267.3" y="76.5">2.4/5GHz</text>
<text x="199" y="78.9">SDMMC1 x 4bit</text>
<text x="199.8" y="81.6">UART1/PCM2</text>
<text x="82.5" y="86.7">2 Lane</text>
<text x="97.8" y="84.1">24MHz</text>
<text x="82.5" y="99.4">USB3_HOST1_SS</text>
<text x="246.9" y="98.5">USB2</text>
<text x="82.5" y="104.4">USB3_OTG0_SS</text>
<text x="270.1" y="104.9">USB1</text>
<text x="82.5" y="110.8">USB2_HOST1_LS/FS/HS</text>
<text x="82.5" y="114.6">USB2_OTG0_LS/FS/HS</text>
<text x="82.5" y="123.5">SDMMC0 x 4bit</text>
<text x="245.7" y="143.1">Options</text>
<text x="247.3" y="141.1">USB3</text>
<text x="134" y="150.1">x 8bit</text>
</g>
<g font-size="1.5">
<text x="271" y="203.7">Gong Le</text>
<text x="269.9" y="206.1">Block Diagram</text>
</g>
<g font-size="1.1">
<text x="250.3" y="203.6">Size</text>
<text x="258.3" y="203.4">Title:</text>
<text x="292.1" y="203.7">REV</text>
<text x="250.2" y="208">Date:</text>
<text x="251" y="206">A2</text>
<text x="254.5" y="207.9">Friday, September 10, 2021</text>
<text x="255" y="206.2">Page Name:</text>
<text x="274.8" y="208">Sheet</text>
<text x="281.2" y="207.9">03</text>
<text x="285" y="208">o f</text>
<text x="288.8" y="207.9">33</text>
<text x="292.1" y="205.6">V1.3</text>
</g>
<g font-size=".9">
<text x="30.7" y=".9">5</text>
<text x="89.5" y=".9">4</text>
<text x="148.4" y=".9">3</text>
<text x="207.3" y=".9">2</text>
<text x="266.2" y=".9">1</text>
<text x=".3" y="28">D</text>
<text x="296" y="28">D</text>
<text x=".3" y="79.8">C</text>
<text x="296" y="79.8">C</text>
<text x=".3" y="131.7">B</text>
<text x="296" y="131.7">B</text>
<text x=".3" y="183.5">A</text>
<text x="296" y="183.5">A</text>
<text x="30.7" y="209.6">5</text>
<text x="89.5" y="209.6">4</text>
<text x="148.4" y="209.6">3</text>
<text x="207.3" y="209.6">2</text>
<text x="266.2" y="209.6">1</text>
</g>
</svg>
